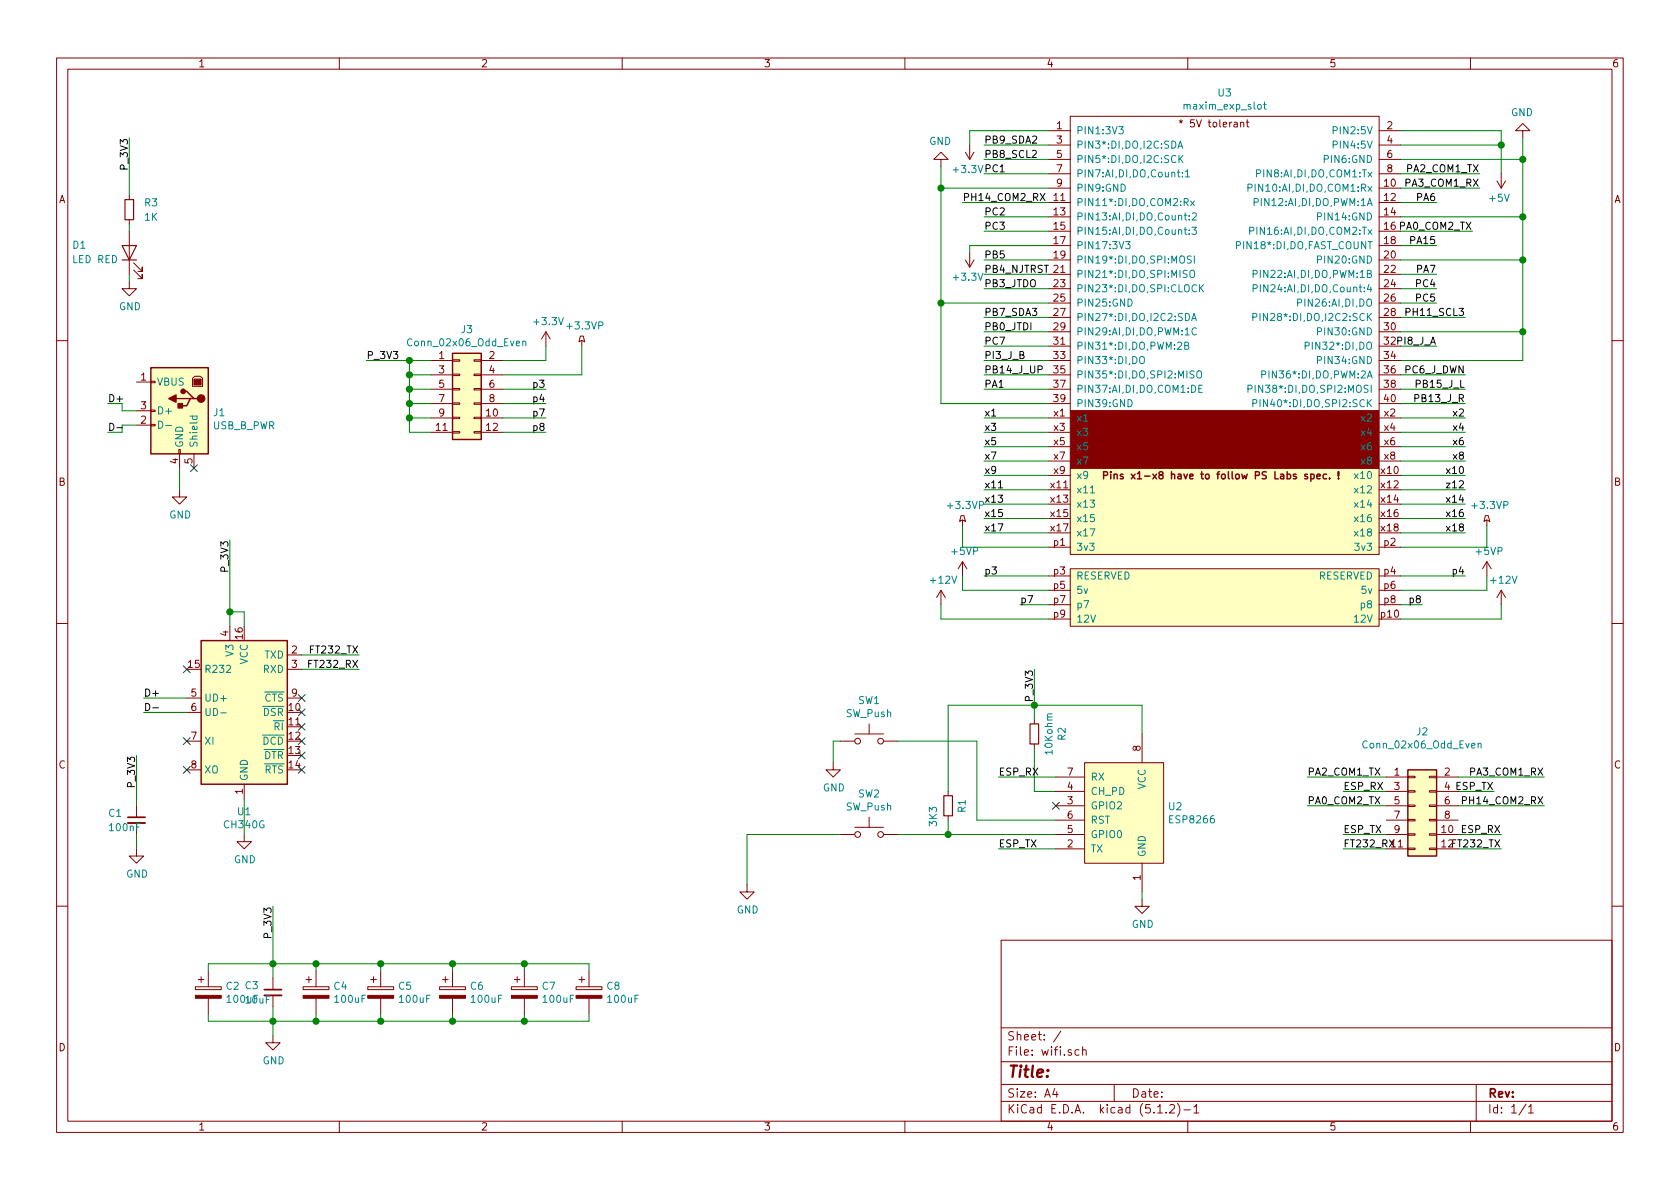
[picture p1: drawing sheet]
<svg xmlns="http://www.w3.org/2000/svg" width="297mm" height="210mm" viewBox="0 0 297 210" stroke-linecap="round" stroke-linejoin="round" font-family="sans-serif">
<g fill="none" stroke="#840000" stroke-width=".18">
<path d="M10 10.3h277v189.9h-277zM12 12.2h273v186.1h-273zM60 10.3v1.9M110 10.3v1.9M160 10.3v1.9M210 10.3v1.9M260 10.3v1.9M22.9 34.5v.8M22.9 38.9v.7M166.4 28.2h1.2l-1.2-1.3-1.3 1.3h1.3v1.3M170.7 26.9l.7 1.3M171.4 25.6v2.6"/>
<path d="M172.2 26.9l-.8 1.3M185.4 23.1h3.8M185.4 33.3h3.8M185.4 35.8h3.8M185.4 38.3h3.8M185.4 25.6h3.8M185.4 28.2h3.8M185.4 30.7h3.8M189.2 20.6h54.6v52h-54.6zM208.5 21.4l.3 .1 .3-.1M208.6 21.7l.2-.2 .2 .2M208.8 21.2v.3"/>
<path d="M219.4 21.7l.2-.1 .2 .1 .1 .7M220.3 21.6h.5M220.5 21.2v1.1l.3 .1M243.8 23.1h3.8M243.8 33.3h3.8M243.8 35.8h3.8M243.8 38.3h3.8M243.8 25.6h3.8M243.8 28.2h3.8M243.8 30.7h3.8M264.7 32l.7 1.3M265.4 30.7v2.6"/>
<path d="M266.2 32l-.8 1.3M269.2 23.1h1.3l-1.3-1.3-1.2 1.3h1.2v1.3M22.9 49.8v1.2h1.2l-1.2 1.3-1.3-1.3h1.3M22.9 40.9v7.6M23.6 47.7l1.5 1.6v-.8v.8h-.7M23.6 46.5l1.5 1.5v-.8v.8h-.7M96.5 58.7l-.7 1.2M96.5 58.7v2.5M96.5 58.7l.8 1.2M102.6 59.4h.5l.3 1-.5-.2-.5 .2zM170.7 46l.7 1.2M171.4 44.7v2.5"/>
<path d="M172.2 46l-.8 1.2M185.4 40.9h3.8M185.4 43.4h3.8M185.4 46h3.8M185.4 48.5h3.8M185.4 51h3.8M185.4 53.6h3.8M185.4 56.1h3.8M185.4 58.7h3.8M243.8 40.9h3.8M243.8 43.4h3.8M243.8 46h3.8"/>
<path d="M243.8 48.5h3.8M243.8 51h3.8M243.8 53.6h3.8M243.8 56.1h3.8M243.8 58.7h3.8M10 60.2h2M24.1 67.6h2.6M24.1 75.2h2.6M24.1 72.6h2.6M26.7 75.1h.7v.2h-.7zM26.7 72.5h.7v.3h-.7zM26.7 67.4h.7v.3h-.7z"/>
<path d="M31.6 79.5h.3v.8h-.3zM34.4 66.5h1l.4 .4v1.4h-1.8v-1.4zM76.2 63.7h3.8M76.2 66.3h3.8M76.2 68.8h3.8M76.2 71.4h3.8M76.2 73.9h3.8M76.2 76.4h3.8M80 76.3h1.3v.3h-1.3zM80 73.8h1.3v.2h-1.3zM80 71.2h1.3v.3h-1.3zM80 68.7h1.3v.3h-1.3z"/>
<path d="M80 66.2h1.3v.2h-1.3zM80 63.6h1.3v.3h-1.3zM83.8 76.3h1.3v.3h-1.3zM83.8 73.8h1.3v.2h-1.3zM83.8 71.2h1.3v.3h-1.3zM83.8 68.7h1.3v.3h-1.3zM83.8 66.2h1.3v.2h-1.3zM83.8 63.6h1.3v.3h-1.3zM85.1 63.7h3.8M85.1 66.3h3.8M85.1 68.8h3.8M85.1 71.4h3.8"/>
<path d="M85.1 73.9h3.8M85.1 76.4h3.8M102.9 60.2v1M185.4 61.2h3.8M185.4 63.7h3.8M185.4 66.3h3.8M185.4 68.8h3.8M185.4 71.4h3.8M185.4 73.9h3.8M185.4 76.4h3.8M185.4 79h3.8M243.8 61.2h3.8"/>
<path d="M243.8 63.7h3.8M243.8 66.3h3.8M243.8 68.8h3.8M243.8 71.4h3.8M243.8 73.9h3.8M243.8 76.4h3.8M243.8 79h3.8M285 60.2h2M31.7 86.6v1.3h1.3l-1.3 1.2-1.2-1.2h1.2M31.7 80.3v2.5M34.3 80.3v2.5M169.9 91.2h.5l.3 1-.5-.3-.5 .3z"/>
<path d="M170.2 91.9v1.1M170.2 99.3l-.8 1.3M170.2 99.3v2.5M170.2 99.3l.7 1.3M185.4 96.8h3.8M185.4 84.1h3.8M185.4 86.6h3.8M185.4 89.1h3.8M185.4 91.7h3.8M185.4 94.2h3.8M185.4 81.5h3.8M189.2 82.8h54.6v15.2h-54.6z"/>
<path d="M243.8 96.8h3.8M243.8 84.1h3.8M243.8 86.6h3.8M243.8 89.1h3.8M243.8 91.7h3.8M243.8 94.2h3.8M243.8 81.5h3.8M262.6 91.2h.5l.3 1-.5-.3-.5 .3zM262.9 91.9v1.1M262.9 99.3l-.8 1.3M262.9 99.3v2.5M262.9 99.3l.8 1.3"/>
<path d="M10 110.3h2M40.6 110.7v2.6M50.8 115.8h2.5M50.8 118.4h2.5M166.4 104.4l-.8 1.3M166.4 104.4v2.5M166.4 104.4l.7 1.3M185.4 109.5h3.8M185.4 101.8h3.8M185.4 104.4h3.8M185.4 106.9h3.8M189.2 100.6h54.6v10.1h-54.6z"/>
<path d="M243.8 109.5h3.8M243.8 101.8h3.8M243.8 104.4h3.8M243.8 106.9h3.8M265.4 104.4v2.5M265.4 104.4l-.7 1.3M265.4 104.4l.8 1.3M285 110.3h2M33 131.1h2.6M33 123.4h2.6M33 126h2.6M33 136.1h2.6"/>
<path d="M43.2 138.7v2.5M50.8 123.4h2.5M147.3 134.9v1.2h1.3l-1.3 1.3-1.3-1.3h1.3M148.6 131.1h2.5M151.1 129.8h5.1M153.7 128v1.8M156.2 131.1h2.5M167.6 139.9v.8M182.9 127.2v.8M182.9 131.6v.7M186.7 137.4h5.1M186.7 139.9h5.1"/>
<path d="M191.8 134.9h13.9v17.7h-13.9zM201.9 129.8v5.1M245.1 137.4h3.8M245.1 139.9h3.8M248.9 139.8h1.3v.3h-1.3zM248.9 137.3h1.3v.2h-1.3zM252.7 139.8h1.3v.3h-1.3zM252.7 137.3h1.3v.2h-1.3zM254 137.4h3.8M254 139.9h3.8M24.1 150.1v1.3h1.3l-1.3 1.2-1.2-1.2h1.2M24.1 142.5v2"/>
<path d="M43.2 147.6v1.2h1.2l-1.2 1.3-1.3-1.3h1.3M132.1 156.5v1.2h1.2l-1.2 1.3-1.3-1.3h1.3M148.6 147.6h2.5M151.1 146.3h5.1M153.7 144.5v1.8M156.2 147.6h2.5M167.6 144.3v.7M186.7 147.6h5.1M186.7 150.1h5.1M186.7 142.5h5.1M186.7 145h5.1M201.9 159v1.3h1.3l-1.3 1.2-1.2-1.2h1.2"/>
<path d="M201.9 152.6v5.1M245.1 147.6h3.8M245.1 150.1h3.8M245.1 142.5h3.8M245.1 145h3.8M248.9 150h1.3v.2h-1.3zM248.9 147.4h1.3v.3h-1.3zM248.9 144.9h1.3v.3h-1.3zM248.9 142.4h1.3v.2h-1.3zM252.7 150h1.3v.2h-1.3zM252.7 147.4h1.3v.3h-1.3zM252.7 144.9h1.3v.3h-1.3z"/>
<path d="M252.7 142.4h1.3v.2h-1.3zM254 147.6h3.8M254 150.1h3.8M254 142.5h3.8M254 145h3.8M10 160.2h2M34.5 174.5h4.6v.5h-4.6zM35.1 173.2h1M35.6 172.7v1M36.8 171.7v2.8M36.8 176.5v2.8M48.3 173v2"/>
<path d="M48.3 176v2M53.6 174.5h4.6v.5h-4.6zM54.1 173.2h1M54.6 172.7v1M55.9 171.7v2.8M55.9 176.5v2.8M65 174.5h4.6v.5h-4.6zM65.5 173.2h1M66 172.7v1M67.3 171.7v2.8M67.3 176.5v2.8M77.7 174.5h4.6v.5h-4.6z"/>
<path d="M78.2 173.2h1M78.7 172.7v1M80 171.7v2.8M80 176.5v2.8M90.4 174.5h4.6v.5h-4.6zM90.9 173.2h1M91.4 172.7v1M92.7 171.7v2.8M92.7 176.5v2.8M101.9 174.5h4.5v.5h-4.5zM102.4 173.2h1M102.9 172.7v1"/>
<path d="M104.1 171.7v2.8M104.1 176.5v2.8M177 166.3h108v32h-108zM285 160.2h2M48.3 183.1v1.3h1.2l-1.2 1.3-1.3-1.3h1.3M60 198.3v1.9M110 198.3v1.9M160 198.3v1.9M177 194.8h108M177 191.8h108M177 187.8h108M177 181.8h108"/>
<path d="M186.5 192.5l-.4 1h1M186.8 193v1M187.6 182.3l-1.3 2M190.8 185.7l-.5-.1-.2 .3v.6l.2 .1 .5-.1M191.4 185.7l.2-.1 .4 .1v.9M191.4 185.1v1.5M197 191.8v3M204.7 196.8h.8M206.2 196.7v.1M206.8 195.5l.2-.2h.4l.2 .2 .1 .3-.1 .2-.8 .8h.9M208.2 195.1a1.71 1.71 0 0 1 0 2.3M209.3 196.3h1.2"/>
<path d="M210 198.3v1.9M211.1 195.8l.4-.5v1.5M211.1 196.8h.9M260 198.3v1.9M261 191.8v6.5M269.8 195.2l-1.2 2M270.3 195.8l.4-.5v1.5M270.3 196.8h.8"/>
<circle cx="151.6" cy="131.1" r=".51"/>
<circle cx="155.7" cy="131.1" r=".51"/>
<circle cx="151.6" cy="147.6" r=".51"/>
<circle cx="155.7" cy="147.6" r=".51"/>
</g>
<path d="M183.9 34.2l.9 1.3M184.8 34.2l-.9 1.3M248.6 55.2l.6-.1 .1-.1v-.3l-.2-.2h-.5v1.3M19.4 74.8a.64 .64 0 0 1 .7 .7 .64 .64 0 0 1-.7 .6zM20.7 75.6h1M183.5 65.3l.7-.1v-.4l-.7-.1v1.3M176.5 86.3h.8M25.8 124.4a.64 .64 0 0 1 .7 .6 .64 .64 0 0 1-.7 .6zM27 125.2h1M258.6 141.5h.6v-.5l-.1-.1h-.5v1.3" fill="none" stroke="#000" stroke-width=".18"/>
<g fill="none" stroke="#008400" stroke-width=".18">
<path d="M22.9 24.4v10.1M22.9 39.6v1.3M166.4 29.5v41.9h19M166.4 33.3h19M170.2 35.8h15.2M174 38.3h11.4M174 30.7h11.4M174 28.2h11.4M174 25.6h11.4M185.4 23.1h-14v2.5M247.6 38.3h21.6M247.6 35.8h6.4"/>
<path d="M247.6 33.3h14M247.6 30.7h14M247.6 28.2h21.6M247.6 25.6h17.8M247.6 23.1h17.8v7.6M269.2 24.4v39.3h-21.6M22.9 48.5v1.3M166.4 53.6h19M174 40.9h11.4M174 58.7h11.4M174 56.1h11.4M174 51h11.4"/>
<path d="M174 48.5h11.4M174 46h11.4M185.4 43.4h-14v1.3M247.6 40.9h12.7M247.6 53.6h6.4M247.6 58.7h21.6M247.6 56.1h11.5M247.6 51h6.4M247.6 48.5h6.4M247.6 46h21.6M247.6 43.4h6.4M21.6 71.4v1.2h2.5"/>
<path d="M24.1 75.2h-2.5v1.2h-2.6M64.8 63.7h11.4M72.4 71.4h3.8M72.4 68.8h3.8M72.4 66.3h3.8M72.4 73.9h3.8M72.4 63.7v12.7h3.8M88.9 71.4h7.6M88.9 68.8h7.6M88.9 73.9h7.6M88.9 76.4h7.6M96.5 61.2v2.5h-7.6"/>
<path d="M102.9 61.2v5.1h-14M174 68.8h11.4M174 66.3h11.4M174 63.7h11.4M174 61.2h11.4M174 73.9h11.4M174 76.4h11.4M174 79h11.4M247.6 71.4h11.5M247.6 68.8h11.5M247.6 66.3h11.5M247.6 61.2h6.4"/>
<path d="M247.6 73.9h11.5M247.6 76.4h11.5M247.6 79h11.5M31.7 82.8v3.8M40.6 95.5v15.2M170.2 93v3.8h15.2M174 81.5h11.4M174 84.1h11.4M174 86.6h11.4M174 89.1h11.4M174 91.7h11.4M174 94.2h11.4"/>
<path d="M247.6 81.5h11.5M247.6 84.1h11.5M247.6 86.6h11.5M247.6 89.1h11.5M247.6 91.7h11.5M247.6 94.2h11.5M262.9 93v3.8h-15.3M40.6 108.2h2.6v2.5M53.3 115.8h10.2M53.3 118.4h10.2M166.4 106.9v2.6h19M170.2 101.8v2.6h15.2"/>
<path d="M174 101.8h11.4M180.3 106.9h5.1M182.9 118.4v8.8M247.6 101.8h11.5M247.6 106.9h3.9M262.9 101.8v2.6h-15.3M265.4 106.9v2.6h-17.8M24.1 133.6v8.9M25.4 123.4h7.6M25.4 126h7.6M148.6 131.1h-1.3v3.8M158.7 131.1h14v13.9h14"/>
<path d="M176.5 137.4h10.2M182.9 132.3v7.6h3.8M201.9 129.8v-5.1h-34.3v15.2M231.1 137.4h14M237.5 139.9h7.6M257.8 139.9h6.4M257.8 137.4h15.2M24.1 147.6v2.5M43.2 141.2v6.4M148.6 147.6h-16.5v8.9M158.7 147.6h28M167.6 145v2.6"/>
<path d="M176.5 150.1h10.2M201.9 157.7v1.3M231.1 142.5h14M237.5 150.1h7.6M237.5 147.6h7.6M257.8 142.5h15.2M257.8 150.1h7.6M257.8 147.6h7.6M36.8 171.7v-1.3h67.3v1.3M36.8 179.3v1.3h67.3v-1.3M48.3 160.3v12.7M48.3 178v5.1"/>
<path d="M55.9 170.4v1.3M55.9 179.3v1.3M67.3 170.4v1.3M67.3 179.3v1.3M80 170.4v1.3M80 179.3v1.3M92.7 170.4v1.3M92.7 179.3v1.3"/>
</g>
<path d="M22.1 35.3h1.5v3.6h-1.5zM21.6 43.4h2.5l-1.2 2.6zM21.6 46h2.5M182.1 128h1.5v3.6h-1.5zM166.9 140.7h1.5v3.6h-1.5z" fill="none" stroke="#840000" stroke-width=".2"/>
<g fill="none" stroke="#000084" stroke-width=".18">
<path d="M33.7 82.2l1.2 1.2M34.9 82.2l-1.2 1.2M32.4 117.7l1.2 1.3M33.6 117.7l-1.2 1.3M32.4 130.4l1.2 1.3M32.4 135.5l1.2 1.2M33.6 130.4l-1.2 1.3M33.6 135.5l-1.2 1.2M52.7 122.8l1.2 1.2M52.7 125.4l1.2 1.2M52.7 127.9l1.2 1.2M52.7 130.4l1.2 1.3"/>
<path d="M52.7 133l1.2 1.2M52.7 135.5l1.2 1.2M53.9 122.8l-1.2 1.2M53.9 125.4l-1.2 1.2M53.9 127.9l-1.2 1.2M53.9 130.4l-1.2 1.3M53.9 133l-1.2 1.2M53.9 135.5l-1.2 1.2M186.1 141.9l1.2 1.2M187.3 141.9l-1.2 1.2"/>
</g>
<g fill="#008400" stroke="#008400" stroke-width=".25">
<circle cx="167.6" cy="147.6" r=".51"/>
<circle cx="48.3" cy="180.6" r=".51"/>
<circle cx="48.3" cy="170.4" r=".51"/>
<circle cx="55.9" cy="170.4" r=".51"/>
<circle cx="55.9" cy="180.6" r=".51"/>
<circle cx="67.3" cy="180.6" r=".51"/>
<circle cx="67.3" cy="170.4" r=".51"/>
<circle cx="80" cy="180.6" r=".51"/>
<circle cx="80" cy="170.4" r=".51"/>
<circle cx="92.7" cy="180.6" r=".51"/>
<circle cx="92.7" cy="170.4" r=".51"/>
<circle cx="40.6" cy="108.2" r=".51"/>
<circle cx="166.4" cy="53.6" r=".51"/>
<circle cx="166.4" cy="33.3" r=".51"/>
<circle cx="269.2" cy="38.3" r=".51"/>
<circle cx="269.2" cy="28.2" r=".51"/>
<circle cx="265.4" cy="25.6" r=".51"/>
<circle cx="269.2" cy="46" r=".51"/>
<circle cx="269.2" cy="58.7" r=".51"/>
<circle cx="182.9" cy="124.7" r=".51"/>
<circle cx="72.4" cy="73.9" r=".51"/>
<circle cx="72.4" cy="71.4" r=".51"/>
<circle cx="72.4" cy="68.8" r=".51"/>
<circle cx="72.4" cy="66.3" r=".51"/>
<circle cx="72.4" cy="63.7" r=".51"/>
</g>
<g fill="#ffffc2" stroke="#ffffc2" stroke-width=".18">
<path d="M248.9 136.1h5.1v15.3h-5.1z"/>
<path d="M35.6 113.3h15.2v25.4h-15.2z"/>
<path d="M189.2 100.6h54.6v10.1h-54.6z"/>
<path d="M189.2 82.8h54.6v15.2h-54.6z"/>
<path d="M26.7 65h10.1v15.3h-10.1z"/>
<path d="M80 62.5h5.1v15.2h-5.1z"/>
<path d="M191.8 134.9h13.9v17.7h-13.9z"/>
</g>
<g fill="none" stroke="#840000" stroke-width=".25">
<path d="M26.7 65h10.1v15.3h-10.1zM31.1 70.5h2.6M32.4 69.2h.6l1.3 1.3h.6M34.3 70.5h-.6l-.7 1.2h-1.3M80 62.5h5.1v15.2h-5.1zM195.1 84.1l.7-.1v-.5l-.2-.1h-.5v1.3M196.4 83.4v.1M196.4 83.8v.9M197 84l.2-.2 .3 .1v.8M197 83.8v.9M198.6 83.9l-.4-.1-.1 .2v.2l.5 .1v.3h-.5M234.5 83.9l-.3-.1-.3 .3 .2 .5h.4"/>
<path d="M235.1 84.6v.1M236.7 84.6v.1M236.7 83.4v.8M35.6 113.3h15.2v25.4h-15.2zM248.9 136.1h5.1v15.3h-5.1z"/>
</g>
<g fill="none" stroke="#008484" stroke-width=".18">
<path d="M222.5 18.5h.3l.2 .1-.1 .6-.3 .1-.2-.2zM223.4 18.5h.5M223.6 18v1.1l.3 .2M197.8 22.4h.8l-.4 .5 .3 .1 .1 .4-.3 .3-.5-.2M208.3 26.2l.4-1.3 .4 1.3M208.4 25.9h.6M208.5 27.5v1.2M208.6 28l.6 .7M209.1 31.2v.1M209.1 30.5v.1M209.2 27.5l-.7 .7M209.6 30.4l.4-.4v1.3"/>
<path d="M209.6 31.3h.7M210.3 38.8v.1M210.3 38.1v.1M210.5 35.5l.7 .9M210.8 37.8l.5-.2 .2 .4v.2l-.8 .7h.8M211.2 35.5l-.7 .9M220.6 33.2l.7-.1v-.4l-.1-.1h-.6v1.2M221.7 35.8l.7-.1v-.5l-.7-.1v1.3M222.2 30.7l.6-.1 .1-.2-.1-.3-.1-.1h-.5v1.3M199 42.7h.8l-.4 .5 .3 .1v.6l-.5 .1-.2-.1M199.4 52.9a.64 .64 0 0 1 .8 .6 .64 .64 0 0 1-.8 .6zM209.6 55.4a.64 .64 0 0 1 .7 .7 .64 .64 0 0 1-.7 .6z"/>
<path d="M210.3 41.3v.1M210.3 40.7v.1M210.4 48a.45 .45 0 0 1 .8 0 .88 .88 0 0 1-.3 1.1l-.3-.1a1.07 1.07 0 0 1-.2-1zM210.6 45.3h-.5l-.1 .1v.3l.5 .3 .1 .3-.2 .2h-.5M210.7 56.7l.4-1.3 .4 1.3M210.7 40.2h.8l-.4 .5 .4 .1v.5l-.2 .1-.6-.1M210.8 56.3h.6M211.2 45.3v1.2M211.5 58.1a.6 .6 0 0 0-.8 .4 .6 .6 0 0 0 .6 .7l.2-.1M212.1 50.3v1.3M212.3 50.9l.5 .7M212.8 50.3l-.7 .8"/>
<path d="M218.6 43.4l.7-.1v-.5l-.2-.1h-.5v1.3M221 40.8l.6-.1v-.4l-.6-.1v1.2M221.5 56.1l.6-.1 .1-.5-.2-.1h-.5v1.3M221.6 48.5l.6-.1 .1-.2-.1-.3-.2-.1h-.4v1.3M221.6 51l.6-.1 .1-.1-.1-.3-.2-.2h-.4v1.3M229.4 53.5h.6l.1-.5-.2-.1h-.5v1.2M28 74.5a.64 .64 0 0 1 .8 .6 .64 .64 0 0 1-.8 .6zM29.3 75.3h1M33.6 73.6h1.2M34.1 73.6l-.1 .4 .2 .2 .6-.1v-.5M92.4 60.4l.2-.1 .3 .1 .1 .8M92.4 60.3v.9"/>
<path d="M199.4 70.7a.64 .64 0 0 1 .8 .6 .64 .64 0 0 1-.8 .6zM201.5 63.2a.45 .45 0 0 1 .8 0 .88 .88 0 0 1-.3 1.1h-.3a1.07 1.07 0 0 1-.2-1.1zM209.5 61.1h.5l.1-.5-.6-.1v1.3h.5l.2-.3v-.2l-.3-.2M211.7 65.8a.45 .45 0 0 1 .7 0 .88 .88 0 0 1-.3 1h-.3a1.07 1.07 0 0 1-.1-1zM212 68.7h.4M212.6 68.1h-.6v1.3h.6M220.6 68.8l.7-.1v-.5l-.1-.1h-.6v1.3M221.5 71.3h.6l.1-.5-.2-.1h-.5v1.2M223.1 66.2h.6v-.5l-.1-.1h-.5v1.2M230.8 61.2l.6-.1 .1-.2-.1-.3-.2-.1h-.4v1.3M192.8 87.2h.7M39 126.1h1"/>
<path d="M261.3 131.6l.2-.2 .3 .1 .1 .8M261.3 131.4v.9"/>
</g>
<path d="M22.6 145.5h3.1M46.7 176h3.1" fill="none" stroke="#840000" stroke-width=".33"/>
<path d="M22.6 144.5h3.1M46.7 175h3.1" fill="none" stroke="#840000" stroke-width=".3"/>
<g fill="#840000" stroke="#840000" stroke-width=".18">
<path d="M34.5 176h4.6v.5h-4.6z"/>
<path d="M53.6 176h4.6v.5h-4.6z"/>
<path d="M65 176h4.6v.5h-4.6z"/>
<path d="M77.7 176h4.6v.5h-4.6z"/>
<path d="M101.9 176h4.5v.5h-4.5z"/>
<path d="M90.4 176h4.6v.5h-4.6z"/>
<path d="M189.2 72.6h54.6v10.2h-54.6z"/>
<path d="M34.3 67.1h1.3v1h-1.3z"/>
</g>
<g fill="#840000" stroke="#840000" stroke-width=".25">
<path d="M31.5 71.4h.8v.7h-.8z"/>
<path d="M29.8 70.5l1.3-.7v1.3z"/>
<circle cx="35.6" cy="70.5" r=".63"/>
<circle cx="32.4" cy="69.2" r=".38"/>
</g>
<text font-size="2.8" fill="#840000" x="178" y="190.5">Title:</text>
<g font-size="2.1" fill="#840000">
<text x="178" y="184">Sheet: /</text>
<text x="178" y="186.7">File: wifi.sch</text>
<text x="178" y="196.9">KiCad E.D.A. kicad (5.1.2)-1</text>
<text x="178" y="194.1">Size: A4</text>
<text x="200" y="194.1">Date:</text>
<text x="263" y="194.1">Rev:</text>
<text x="263" y="196.9">Id: 1/1</text>
</g>
<g font-size="1.8" fill="#840000">
<text x="35" y="11.9">1</text>
<text x="85" y="11.9">2</text>
<text x="135" y="11.9">3</text>
<text x="185" y="11.9">4</text>
<text x="235" y="11.9">5</text>
<text x="285" y="11.9">6</text>
<text x="186.8" y="22.9">1</text>
<text x="209.5" y="22.5">* 5V tolerant</text>
<text x="245.3" y="22.9">2</text>
<text x="186.8" y="25.4">3</text>
<text x="186.8" y="27.9">5</text>
<text x="245.3" y="25.4">4</text>
<text x="245.3" y="27.9">6</text>
<text x="10.4" y="35.9">A</text>
<text x="186.4" y="35.6">11</text>
<text x="186.8" y="30.5">7</text>
<text x="186.8" y="33">9</text>
<text x="244.8" y="33">10</text>
<text x="244.8" y="35.6">12</text>
<text x="245.3" y="30.5">8</text>
<text x="285.4" y="35.9">A</text>
<text x="186.4" y="38.1">13</text>
<text x="186.4" y="40.6">15</text>
<text x="244.8" y="38.1">14</text>
<text x="186.4" y="43.2">17</text>
<text x="186.4" y="45.7">19</text>
<text x="244.8" y="43.2">18</text>
<text x="244.8" y="45.7">20</text>
<text x="186.4" y="48.3">21</text>
<text x="186.4" y="50.8">23</text>
<text x="186.4" y="53.3">25</text>
<text x="244.8" y="48.3">22</text>
<text x="244.8" y="50.8">24</text>
<text x="244.8" y="53.3">26</text>
<text x="186.4" y="55.9">27</text>
<text x="186.4" y="58.4">29</text>
<text x="244.8" y="55.9">28</text>
<text x="244.8" y="58.4">30</text>
<text x="77.6" y="63.5">1</text>
<text x="86.5" y="63.5">2</text>
<text x="186.4" y="61">31</text>
<text x="186.4" y="63.5">33</text>
<text x="244.8" y="63.5">34</text>
<text x="24.9" y="67.3">1</text>
<text x="77.6" y="66">3</text>
<text x="77.6" y="68.6">5</text>
<text x="77.6" y="71.1">7</text>
<text x="86.5" y="66">4</text>
<text x="86.5" y="68.6">6</text>
<text x="86.5" y="71.1">8</text>
<text x="186.4" y="66">35</text>
<text x="186.4" y="68.6">37</text>
<text x="186.4" y="71.1">39</text>
<text x="244.8" y="66">36</text>
<text x="244.8" y="68.6">38</text>
<text x="244.8" y="71.1">40</text>
<text x="24.9" y="74.9">2</text>
<text x="24.9" y="72.4">3</text>
<text x="77.1" y="76.2">11</text>
<text x="77.6" y="73.7">9</text>
<text x="86" y="73.7">10</text>
<text x="86" y="76.2">12</text>
<text x="186.4" y="73.7">x1</text>
<text x="186.4" y="76.2">x3</text>
<text x="244.8" y="73.7">x2</text>
<text x="244.8" y="76.2">x4</text>
<text x="31.5" y="82" transform="rotate(-90 31.5 82)">4</text>
<text x="34" y="82" transform="rotate(-90 34 82)">5</text>
<text x="186.4" y="78.7">x5</text>
<text x="186.4" y="81.3">x7</text>
<text x="186.4" y="83.8">x9</text>
<text x="244.3" y="83.8">x10</text>
<text x="244.8" y="78.7">x6</text>
<text x="244.8" y="81.3">x8</text>
<text x="10.4" y="85.9">B</text>
<text x="185.9" y="86.4">x11</text>
<text x="185.9" y="88.9">x13</text>
<text x="198.6" y="84.8">Pins x1-x8 have to follow PS Labs spec. !</text>
<text x="244.3" y="86.4">x12</text>
<text x="244.3" y="88.9">x14</text>
<text x="285.4" y="85.9">B</text>
<text x="185.9" y="91.4">x15</text>
<text x="185.9" y="94">x17</text>
<text x="244.3" y="91.4">x16</text>
<text x="244.3" y="94">x18</text>
<text x="186.3" y="96.5">p1</text>
<text x="186.3" y="101.6">p3</text>
<text x="244.7" y="96.5">p2</text>
<text x="244.7" y="101.6">p4</text>
<text x="186.3" y="104.1">p5</text>
<text x="186.3" y="106.7">p7</text>
<text x="244.7" y="104.1">p6</text>
<text x="244.7" y="106.7">p8</text>
<text x="40.4" y="112.5" transform="rotate(-90 40.4 112.5)">4</text>
<text x="42.9" y="113" transform="rotate(-90 42.9 113)">16</text>
<text x="186.3" y="109.2">p9</text>
<text x="244.2" y="109.2">p10</text>
<text x="33.3" y="118.1">15</text>
<text x="51.6" y="115.6">2</text>
<text x="51.6" y="118.1">3</text>
<text x="33.8" y="123.2">5</text>
<text x="33.8" y="125.7">6</text>
<text x="51.1" y="125.7">10</text>
<text x="51.6" y="123.2">9</text>
<text x="33.8" y="130.8">7</text>
<text x="51.1" y="128.3">11</text>
<text x="51.1" y="130.8">12</text>
<text x="10.4" y="135.9">C</text>
<text x="33.8" y="135.9">8</text>
<text x="51.1" y="133.3">13</text>
<text x="51.1" y="135.9">14</text>
<text x="188.7" y="137.2">7</text>
<text x="201.7" y="132.8" transform="rotate(-90 201.7 132.8)">8</text>
<text x="246.5" y="137.2">1</text>
<text x="255.4" y="137.2">2</text>
<text x="285.4" y="135.9">C</text>
<text x="42.9" y="140.4" transform="rotate(-90 42.9 140.4)">1</text>
<text x="188.7" y="142.2">3</text>
<text x="188.7" y="139.7">4</text>
<text x="246.5" y="139.7">3</text>
<text x="246.5" y="142.2">5</text>
<text x="255.4" y="139.7">4 ESP_TX</text>
<text x="255.4" y="142.2">6</text>
<text x="188.7" y="149.9">2</text>
<text x="188.7" y="147.3">5</text>
<text x="188.7" y="144.8">6</text>
<text x="237.5" y="149.9">FT232_RX11</text>
<text x="246.5" y="144.8">7</text>
<text x="246.5" y="147.3">9</text>
<text x="254.9" y="147.3">10</text>
<text x="254.9" y="149.9">12FT232_TX</text>
<text x="255.4" y="144.8">8</text>
<text x="201.7" y="155.7" transform="rotate(-90 201.7 155.7)">1</text>
<text x="10.4" y="185.9">D</text>
<text x="285.4" y="185.9">D</text>
<text x="35" y="199.9">1</text>
<text x="85" y="199.9">2</text>
<text x="135" y="199.9">3</text>
<text x="185" y="199.9">4</text>
<text x="235" y="199.9">5</text>
<text x="285" y="199.9">6</text>
</g>
<g font-size="1.8" fill="#008484">
<text x="215.4" y="17.1">U3</text>
<text x="190.2" y="23.7">PIN1:3V3</text>
<text x="209.7" y="19.4">maxim_exp_slot</text>
<text x="236.1" y="23.7">PIN2:5V</text>
<text x="267.2" y="20.5">GND</text>
<text x="164.3" y="25.6">GND</text>
<text x="190.2" y="26.3">PIN3*:DI,DO,I2C:SDA</text>
<text x="190.2" y="28.8">PIN5*:DI,DO,I2C:SCK</text>
<text x="234.4" y="28.8">PIN6:GND</text>
<text x="236.1" y="26.3">PIN4:5V</text>
<text x="168.7" y="30.6">+3.3V PC1</text>
<text x="190.2" y="31.4">PIN7:AI,DI,DO,Count:1</text>
<text x="190.2" y="33.9">PIN9:GND</text>
<text x="221.7" y="33.9">PIN10:AI,DI,DO,COM1:Rx</text>
<text x="222.9" y="31.4">PIN8:AI,DI,DO,COM1:Tx</text>
<text x="263.4" y="35.7">+5V</text>
<text x="25.6" y="36.5">R3</text>
<text x="25.6" y="39">1K</text>
<text x="190.2" y="36.4">PIN11*:DI,DO,COM2:Rx</text>
<text x="190.2" y="39">PIN13:AI,DI,DO,Count:2</text>
<text x="190.2" y="41.5">PIN15:AI,DI,DO,Count:3</text>
<text x="221.9" y="41.5">PIN16:AI,DI,DO,COM2:Tx</text>
<text x="222.5" y="36.4">PIN12:AI,DI,DO,PWM:1A</text>
<text x="233.4" y="39">PIN14:GND</text>
<text x="12.9" y="44">D1</text>
<text x="12.9" y="46.5">LED RED</text>
<text x="190.2" y="44.1">PIN17:3V3</text>
<text x="190.2" y="46.6">PIN19*:DI,DO,SPI:MOSI</text>
<text x="219.3" y="44.1">PIN18*:DI,DO,FAST_COUNT</text>
<text x="233.4" y="46.6">PIN20:GND</text>
<text x="168.7" y="49.7">+3.3V</text>
<text x="190.2" y="49.1">PIN21*:DI,DO,SPI:MISO</text>
<text x="190.2" y="51.7">PIN23*:DI,DO,SPI:CLOCK</text>
<text x="222.5" y="49.1">PIN22:AI,DI,DO,PWM:1B</text>
<text x="223" y="51.7">PIN24:AI,DI,DO,Count:4</text>
<text x="21" y="54.9">GND</text>
<text x="81.6" y="58.9">J3</text>
<text x="94.6" y="57.5">+3.3V</text>
<text x="100.5" y="58.3">+3.3VP</text>
<text x="190.2" y="54.2">PIN25:GND</text>
<text x="190.2" y="56.8">PIN27*:DI,DO,I2C2:SDA</text>
<text x="190.2" y="59.3">PIN29:AI,DI,DO,PWM:1C</text>
<text x="223.2" y="56.8">PIN28*:DI,DO,I2C2:SCK</text>
<text x="230.1" y="54.2">PIN26:AI,DI,DO</text>
<text x="233.4" y="59.3">PIN30:GND</text>
<text x="72.5" y="61.2">Conn_02x06_Odd_Even</text>
<text x="190.2" y="61.8">PIN31*:DI,DO,PWM:2B</text>
<text x="190.2" y="64.4">PIN33*:DI,DO</text>
<text x="231.7" y="61.8">PIN32*:DI,DO</text>
<text x="233.4" y="64.4">PIN34:GND</text>
<text x="27.7" y="68.2">VBUS</text>
<text x="190.2" y="66.9">PIN35*:DI,DO,SPI2:MISO</text>
<text x="190.2" y="69.5">PIN37:AI,DI,DO,COM1:DE</text>
<text x="222.3" y="69.5">PIN38*:DI,DO,SPI2:MOSI</text>
<text x="224.1" y="66.9">PIN36*:DI,DO,PWM:2A</text>
<text x="27.7" y="73.3">D+</text>
<text x="37.6" y="75.9">USB_B_PWR</text>
<text x="37.8" y="73.6">J1</text>
<text x="190.2" y="72">PIN39:GND</text>
<text x="190.2" y="74.5">x1</text>
<text x="190.2" y="77.1">x3</text>
<text x="223.1" y="72">PIN40*:DI,DO,SPI2:SCK</text>
<text x="240.9" y="74.5">x2</text>
<text x="240.9" y="77.1">x4</text>
<text x="32.4" y="79.2" transform="rotate(-90 32.4 79.2)">GND</text>
<text x="34.9" y="79.2" transform="rotate(-90 34.9 79.2)">Shield</text>
<text x="190.2" y="79.6">x5</text>
<text x="190.2" y="82.2">x7</text>
<text x="240.9" y="79.6">x6</text>
<text x="240.9" y="82.2">x8</text>
<text x="190.2" y="87.2">x11</text>
<text x="190.2" y="89.8">x13</text>
<text x="190.2" y="84.7">x9</text>
<text x="239.9" y="84.7">x10</text>
<text x="239.9" y="87.2">x12</text>
<text x="239.9" y="89.8">x14</text>
<text x="29.9" y="91.7">GND</text>
<text x="167.8" y="90">+3.3VP</text>
<text x="190.2" y="92.3">x15</text>
<text x="190.2" y="94.9">x17</text>
<text x="239.9" y="92.3">x16</text>
<text x="239.9" y="94.9">x18</text>
<text x="260.5" y="90">+3.3VP</text>
<text x="168.4" y="98.1">+5VP</text>
<text x="190.2" y="97.4">3v3</text>
<text x="239.9" y="97.4">3v3</text>
<text x="261.1" y="98.1">+5VP</text>
<text x="164.7" y="103.2">+12V</text>
<text x="190.2" y="102.5">RESERVED</text>
<text x="190.2" y="105">5v</text>
<text x="190.2" y="107.6">p7</text>
<text x="233.1" y="102.5">RESERVED</text>
<text x="240.8" y="107.6">p8</text>
<text x="240.9" y="105">5v</text>
<text x="263.7" y="103.2">+12V</text>
<text x="190.2" y="110.1">12V</text>
<text x="239.7" y="110.1">12V</text>
<text x="36.1" y="119">R232</text>
<text x="41.3" y="115.9" transform="rotate(-90 41.3 115.9)">V3</text>
<text x="43.8" y="117.5" transform="rotate(-90 43.8 117.5)">VCC</text>
<text x="46.6" y="119">RXD</text>
<text x="46.8" y="116.5">TXD</text>
<text x="36.1" y="124.1">UD+</text>
<text x="46.8" y="124.1">CTS</text>
<text x="151.8" y="124.5">SW1</text>
<text x="36.1" y="126.6">UD-</text>
<text x="36.1" y="131.7">XI</text>
<text x="46.5" y="131.7">DCD</text>
<text x="46.6" y="126.6">DSR</text>
<text x="48.5" y="129.2">RI</text>
<text x="149.6" y="126.8">SW_Push</text>
<text x="188.4" y="130.9" transform="rotate(-90 188.4 130.9)">R2</text>
<text x="250.5" y="130">J2</text>
<text x="36.1" y="136.8">XO</text>
<text x="46.7" y="134.2">DTR</text>
<text x="46.8" y="136.8">RTS</text>
<text x="186.1" y="133.3" transform="rotate(-90 186.1 133.3)">10Kohm</text>
<text x="241.4" y="132.4">Conn_02x06_Odd_Even</text>
<text x="43.8" y="138.2" transform="rotate(-90 43.8 138.2)">GND</text>
<text x="145.5" y="139.9">GND</text>
<text x="149.6" y="143.3">SW_Push</text>
<text x="151.8" y="141">SW2</text>
<text x="170.7" y="143.7" transform="rotate(-90 170.7 143.7)">R1</text>
<text x="192.8" y="143.1">GPIO2</text>
<text x="192.8" y="140.6">CH_PD</text>
<text x="192.8" y="138">RX</text>
<text x="202.6" y="139.6" transform="rotate(-90 202.6 139.6)">VCC</text>
<text x="206.7" y="143.3">U2</text>
<text x="19.3" y="144.4">C1</text>
<text x="19.5" y="147">100nF</text>
<text x="39.8" y="146.5">CH340G</text>
<text x="42.1" y="144.2">U1</text>
<text x="165.7" y="146" transform="rotate(-90 165.7 146)">3K3</text>
<text x="192.8" y="148.2">GPIO0</text>
<text x="192.8" y="145.7">RST</text>
<text x="207" y="145.6">ESP8266</text>
<text x="22.3" y="155.2">GND</text>
<text x="41.4" y="152.6">GND</text>
<text x="192.8" y="150.7">TX</text>
<text x="202.6" y="151.6" transform="rotate(-90 202.6 151.6)">GND</text>
<text x="130.3" y="161.5">GND</text>
<text x="200.1" y="164.1">GND</text>
<text x="40" y="175">C2 C3</text>
<text x="40.3" y="177.3">100uF</text>
<text x="43.5" y="177.5">10uF</text>
<text x="59.1" y="175">C4</text>
<text x="59.3" y="177.3">100uF</text>
<text x="70.5" y="175">C5</text>
<text x="70.8" y="177.3">100uF</text>
<text x="83.2" y="175">C6</text>
<text x="83.5" y="177.3">100uF</text>
<text x="95.9" y="175">C7</text>
<text x="96.2" y="177.3">100uF</text>
<text x="107.3" y="175">C8</text>
<text x="107.6" y="177.3">100uF</text>
<text x="46.4" y="188.2">GND</text>
</g>
<g font-size="1.8">
<text x="22.6" y="29.7" transform="rotate(-90 22.6 29.7)">P_3V3</text>
<text x="174" y="27.9">PB8_SCL2</text>
<text x="174" y="25.4">PB9_SDA2</text>
<text x="170.2" y="35.6">PH14_COM2_RX</text>
<text x="248.6" y="33">PA3_COM1_RX</text>
<text x="248.8" y="30.5">PA2_COM1_TX</text>
<text x="250.6" y="35.6">PA6</text>
<text x="174" y="40.6">PC3</text>
<text x="174" y="38.1">PC2</text>
<text x="244.8" y="40.6">16 PA0_COM2_TX</text>
<text x="174" y="45.7">PB5</text>
<text x="249.6" y="43.2">PA15</text>
<text x="174" y="50.8">PB3_JTDO</text>
<text x="174" y="48.3">PB4_NJTRST</text>
<text x="250.6" y="50.8">PC4</text>
<text x="250.6" y="48.3">PA7</text>
<text x="250.6" y="53.3">PC5</text>
<text x="174" y="58.4">PB0_JTDI</text>
<text x="174" y="55.9">PB7_SDA3</text>
<text x="249.1" y="55.9">PH11_SCL3</text>
<text x="64.8" y="63.5">P_3V3</text>
<text x="174" y="63.5">PI3_J_B</text>
<text x="174" y="61">PC7</text>
<text x="244.8" y="61">32 PI8_J_A</text>
<text x="19" y="71.1">D+</text>
<text x="94.5" y="71.1">p4</text>
<text x="94.5" y="68.6">p3</text>
<text x="174" y="68.6">PA1</text>
<text x="174" y="66">PB14_J_UP</text>
<text x="248.5" y="66">PC6_J_DWN</text>
<text x="250.4" y="71.1">PB13_J_R</text>
<text x="250.6" y="68.6">PB15_J_L</text>
<text x="94.5" y="76.2">p8</text>
<text x="94.5" y="73.7">p7</text>
<text x="174" y="73.7">x1</text>
<text x="174" y="76.2">x3</text>
<text x="257.1" y="73.7">x2</text>
<text x="257.1" y="76.2">x4</text>
<text x="174" y="78.7">x5</text>
<text x="174" y="81.3">x7</text>
<text x="174" y="83.8">x9</text>
<text x="256.1" y="83.8">x10</text>
<text x="257.1" y="78.7">x6</text>
<text x="257.1" y="81.3">x8</text>
<text x="174" y="86.4">x11</text>
<text x="174" y="88.9">x13</text>
<text x="256.1" y="88.9">x14</text>
<text x="256.2" y="86.4">z12</text>
<text x="174" y="91.4">x15</text>
<text x="174" y="94">x17</text>
<text x="256.1" y="91.4">x16</text>
<text x="256.1" y="94">x18</text>
<text x="40.4" y="100.8" transform="rotate(-90 40.4 100.8)">P_3V3</text>
<text x="174" y="101.6">p3</text>
<text x="257" y="101.6">p4</text>
<text x="180.3" y="106.7">p7</text>
<text x="249.4" y="106.7">p8</text>
<text x="54.9" y="118.1">FT232_RX</text>
<text x="55.1" y="115.6">FT232_TX</text>
<text x="25.4" y="123.2">D+</text>
<text x="182.6" y="123.7" transform="rotate(-90 182.6 123.7)">P_3V3</text>
<text x="176.5" y="137.2">ESP_RX</text>
<text x="231.1" y="137.2">PA2_COM1_TX</text>
<text x="260.1" y="137.2">PA3_COM1_RX</text>
<text x="23.9" y="138.9" transform="rotate(-90 23.9 138.9)">P_3V3</text>
<text x="231.1" y="142.2">PA0_COM2_TX</text>
<text x="237.5" y="139.7">ESP_RX</text>
<text x="259.1" y="142.2">PH14_COM2_RX</text>
<text x="176.5" y="149.9">ESP_TX</text>
<text x="237.5" y="147.3">ESP_TX</text>
<text x="258.4" y="147.3">ESP_RX</text>
<text x="48" y="165.6" transform="rotate(-90 48 165.6)">P_3V3</text>
</g>
</svg>
